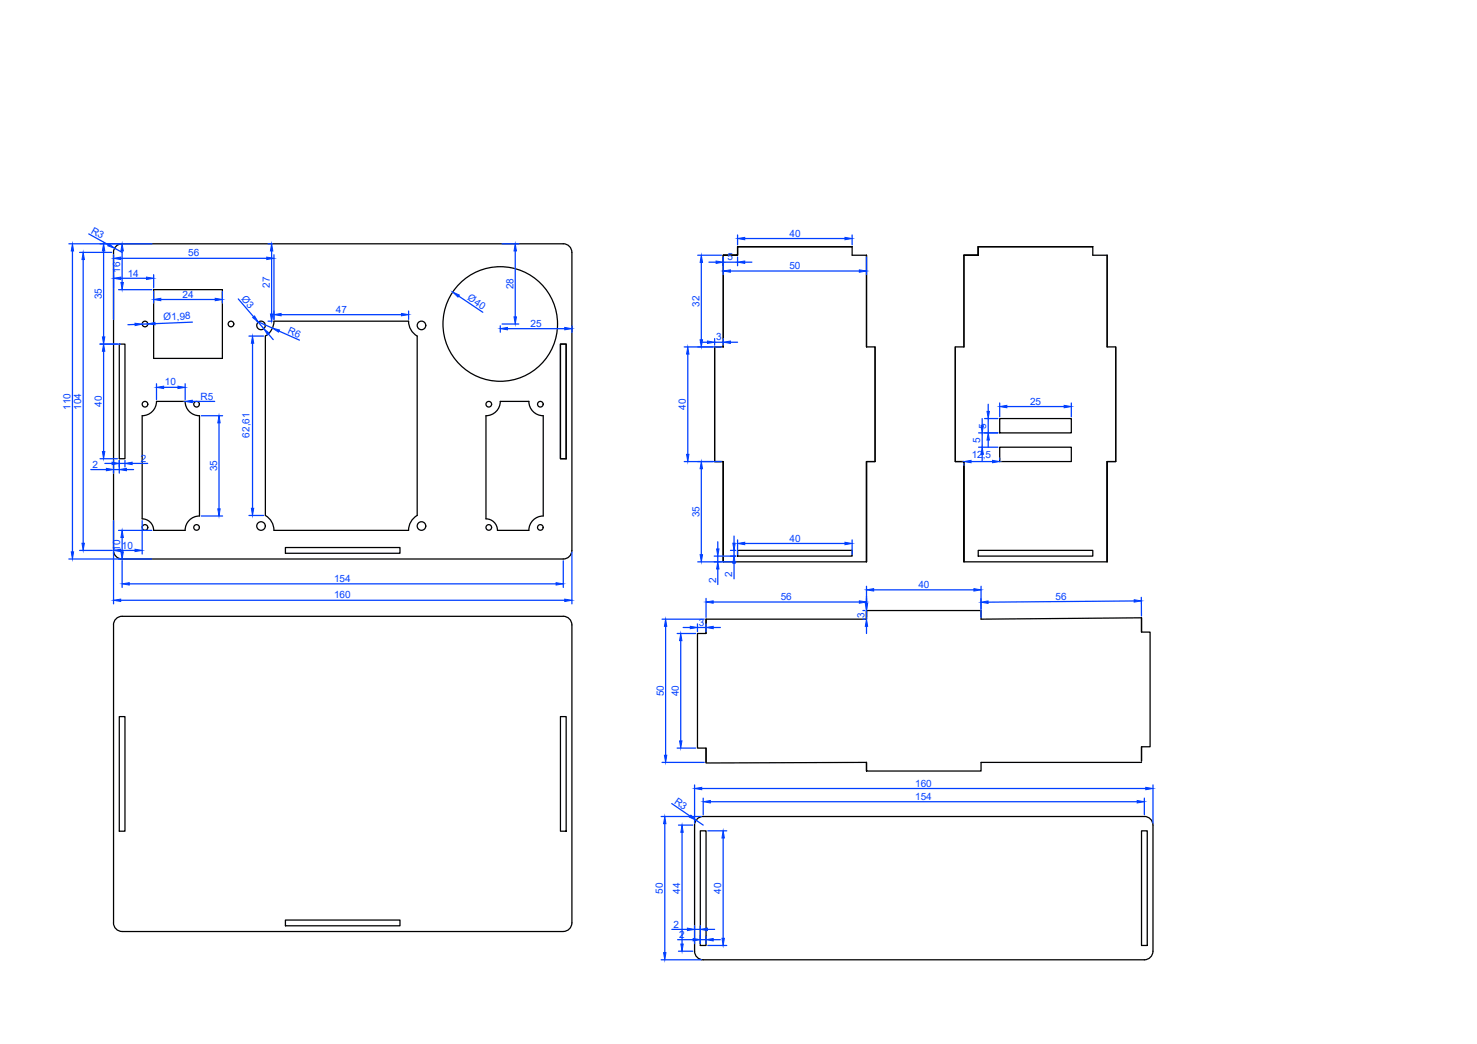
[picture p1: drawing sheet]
<svg xmlns="http://www.w3.org/2000/svg" width="297mm" height="210mm" viewBox="0 0 297 210" stroke-linecap="round" stroke-linejoin="round" font-family="sans-serif">
<!-- layer: 0 -->
<g fill="none" stroke="#000" stroke-width=".25">
<path d="M30.9 58.2h13.8v13.9h-13.8zM115 50.7a1.71 1.71 0 0 0-1.7-1.7h-88.7a1.71 1.71 0 0 0-1.8 1.7v60a1.73 1.73 0 0 0 1.8 1.7h88.7a1.73 1.73 0 0 0 1.7-1.7M115 50.7v60M145.5 51.3v18.5h-1.8v23h1.8M171.4 49.6h-23.1v1.7h-2.8h2.8v-1.7h23.1v1.7h2.9v18.5h1.7v23h-1.7M193.9 51.3v18.5h-1.8v23h1.8M219.8 49.6h-23.1v1.7h-2.8h2.8v-1.7h23.1v1.7h2.9v18.5h1.7v23h-1.7M24 69.2h1.1v23h-1.1zM55.1 64.6h27.1a3.4 3.4 0 0 0 1.7 3v36a3.4 3.4 0 0 0-1.7 3h-27.1a3.5 3.5 0 0 0-1.7-3v-36a3.5 3.5 0 0 0 1.7-3zM112.7 69.2h1.2v23h-1.2zM143.7 69.8v23h1.8v20.2v-20.2M176 69.8v23h-1.7v20.2v-20.2"/>
<path d="M192.1 69.8v23h1.8v20.2v-20.2M224.4 69.8v23h-1.7v20.2v-20.2M37.2 80.7a2.88 2.88 0 0 0 2.9 2.9v20.1a2.88 2.88 0 0 0-2.9 2.9M37.2 80.7h-5.7a2.88 2.88 0 0 1-2.9 2.9v20.7a2.31 2.31 0 0 1 2.3 2.3h6.3M106.4 80.7a2.88 2.88 0 0 0 2.8 2.9v20.1a2.88 2.88 0 0 0-2.8 2.9M106.4 80.7h-5.8a2.88 2.88 0 0 1-2.9 2.9v20.7a2.31 2.31 0 0 1 2.3 2.3h6.4M145.5 92.8v20.2h28.8v-20.2M193.9 92.8v20.2h28.8v-20.2M201 89.9h14.5v2.9h-14.5zM201 84.2h14.5v2.8h-14.5zM57.4 110.1h23v1.1h-23zM148.3 110.7h23.1v1.1h-23.1z"/>
<path d="M196.7 110.7h23.1v1.1h-23.1zM24.6 123.9a1.71 1.71 0 0 0-1.8 1.7v59.9a1.75 1.75 0 0 0 1.8 1.8h88.7a1.73 1.73 0 0 0 1.7-1.8M24.6 123.9h88.7M113.3 123.9a1.73 1.73 0 0 1 1.7 1.7M115 125.6v60M142 124.5v2.9h-1.7v23h1.7v2.9v-2.9M142 124.5v2.9M142 124.5h32.3M174.3 122.8v1.7v-1.7h23v1.7l32.3-.3M229.6 124.2v2.9h1.7v23h-1.7v2.9v-2.9M229.6 124.2v2.9M24 144.1h1.1v23h-1.1z"/>
<path d="M112.7 144.1h1.2v23h-1.2zM174.3 153.3l-32.3 .1M229.6 153.3h-32.3v1.7h-23v-1.7v1.7M140.2 164.7l.8-.5h.4h88.7a1.73 1.73 0 0 1 1.8 1.7v25.3a1.73 1.73 0 0 1-1.8 1.8h-88.7a1.73 1.73 0 0 1-1.7-1.8v-25.3v-.5zM140.8 167h1.2v23.1h-1.2zM229.6 167h1.1v23.1h-1.1zM57.4 185h23v1.1h-23z"/>
<circle cx="29.2" cy="65.1" r=".57"/>
<circle cx="46.5" cy="65.1" r=".57"/>
<circle cx="52.5" cy="65.4" r=".86"/>
<circle cx="84.8" cy="65.4" r=".86"/>
<circle cx="100.6" cy="65.1" r="11.5"/>
<circle cx="29.2" cy="81.3" r=".57"/>
<circle cx="39.5" cy="81.3" r=".57"/>
<circle cx="98.3" cy="81.3" r=".57"/>
<circle cx="108.7" cy="81.3" r=".57"/>
<circle cx="29.2" cy="106" r=".57"/>
<circle cx="39.5" cy="106" r=".57"/>
<circle cx="52.5" cy="105.8" r=".86"/>
<circle cx="84.8" cy="105.8" r=".86"/>
<circle cx="98.3" cy="106" r=".57"/>
<circle cx="108.7" cy="106" r=".57"/>
</g>
<!-- layer: size -->
<g fill="none" stroke="#003fff" stroke-width=".25">
<path d="M13.9 49h16.6M14.6 50.5v60.5M16 50.7h6.5M16.7 52.2v57M17.9 47l3.9 2.2M20.8 50.5v17.2M22.8 51.2v13M23 49.9l1.6 .8M23.8 58.2h6.7M24.3 56h5.2M24.3 51.9h29.4M24.6 50.5v6.3"/>
<path d="M30.9 55.2v2.7M30.9 58.6v2.3M44.7 58.6v2.3M53.9 49h.8M54.6 50.5v12.6M55.1 51.2v13M92.2 59.5l4.9 3.3M101 49h3.3M103.6 50.5v13.2M140.3 51.3h4.8M141 52.8v15.5M142.6 52.7h1.4"/>
<path d="M145.5 51.7v3.5M145.5 52.7h2.8M146.9 54.5h25.9M148.3 47.2v2M148.3 51.7v1.7M149.8 48h20.1M149.8 52.7h1.4M171.4 47.2v2M174.3 51.7v3.5M20.1 69.2h4.1M20.8 70.6v20.2M27.2 65.2l-1.5 .1"/>
<path d="M29.7 65.1l-1.1 .1M31.5 77.2v3.1M32.3 60.2h11M32.9 77.9h2.9M37.2 77.2v3.1M38.7 64.8l-7.5 .3M47.9 60.1l3.1 3.6M50.1 67.6h2.9M50.8 69v33.2M51.6 64.6l3.2 1.4M51.9 64.8l1.2 1.3M53.9 64.6h.8"/>
<path d="M54 67.2l.9 1.1M56.1 66.6l4.1 1.8M56.5 63.3h24.2M82.2 62.5v1.7M100.6 65.5v1.3M101 65.1h3.3M102.1 66.1h11.5M115 65.5v1.3M137.6 69.8h7.5M138.3 71.2v20.2M140.8 68.8h1.5M143.7 68.1v1.3"/>
<path d="M143.7 68.8h1.8M145.5 68.1v1.3M146.9 68.8h1.4M18.3 94.4h3.1M20.1 92.2h3.5M21.1 93.2h1.4M22.8 92.6v2.5M22.8 94.4h1.2M24 92.6v2.5M24 93.2h1.1M25.1 92.6v1.3M25.4 94.4h1.5"/>
<path d="M26.6 93.2h3.1M38.7 80.7h4.5M40.5 83.6h4.3M44 85v17.3M137.6 92.8h7.5M141 94.2v17.3M193.9 93.2v.3M195.3 92.8h4.3M196.8 87h3.9M196.8 89.9h3.9M197.5 84.2v1.4M197.5 87v2.9"/>
<path d="M197.5 91.4v1.4M198 84.2h2.7M198.7 81.3v1.4M198.7 84.2v2.8M198.7 88.5v1.4M201 81v2.8M201 92.1v.3M202.5 81.7h11.5M215.5 81v2.8M13.9 112.4h16.6M16 110.7h6.5M22.8 104.7v16.7"/>
<path d="M23.8 106.6h6.7M24.3 110.7h2.9M24.6 108.1v2.9M24.6 112.8v5.3M26 117.4h85.8M28.6 104.7v6.7M40.5 103.7h4.3M50.1 103.6h2.9M113.3 112.8v5.3M115 111v10.4M140.3 113h7.7M143.6 111.8h4.4"/>
<path d="M144.4 108.9v1.5M144.4 111.8v1.2M144.4 114.4v3.1M146.9 110.7h1.1M147.6 107.8v1.4M147.6 110.7v1.1M147.6 113.2v3.2M148.3 108.5v2.9M149.8 109.3h20.1M171.4 108.5v2.9M174.3 117.9v6.6M175.7 118.6h20.2"/>
<path d="M197.3 117.9v4.5M24.3 120.7h89.3M133.1 124.5h8.5M133.9 125.9v25.9M136.2 127.4h3.7M136.9 128.8v20.2M137.4 126.2h1.4M140.3 125.4v1.6M140.3 126.2h1.7M142 120.3v3.8M142 125.4v1.6M143.4 121h29.4"/>
<path d="M143.4 126.2h1.5M173.5 124.5h.4M173.5 122.8h.4M174.3 125.9v1.5M197.3 120.4v3.7M228.1 120.8l-29.4 .3M229.5 120.1l.1 3.8M133.1 153.3h8.5M136.2 150.4h3.7M139.7 157.8v7.7M141.1 158.5h89.3M231.9 157.8v7.7"/>
<path d="M133 164.2h8.1M133.7 165.6v25.9M135.1 161.6l3.7 2.5M136.4 165.9h2.9M137.2 167.3v22.5M140 164.9l1.4 1M141.4 160.5v3.3M142.4 167h3.8M142.9 161.2h85.8M145.4 168.5v20.2M230.1 160.5v3.3M133 193h8.1"/>
<path d="M135.1 186.9h3.1M136.3 188.9h3.1M136.4 191.2h2.9M139.7 186.1v3.6M139.7 186.9h1.1M140.8 186.1v3.6M140.8 188.9h1.2M142 188.2v1.5M142.3 186.9h1.4M142.4 190.1h3.8M143.4 188.9h1.5"/>
</g>
<g fill="#003fff" stroke="#003fff" stroke-width=".2">
<path d="M14.6 49l.2 1.5h-.5z"/>
<path d="M14.3 111h.5l-.2 1.4z"/>
<path d="M16.7 50.7l.3 1.5h-.5z"/>
<path d="M16.5 109.2h.5l-.3 1.5z"/>
<path d="M20.8 69.2l.3 1.4h-.5z"/>
<path d="M20.6 90.8h.5l-.3 1.4z"/>
<path d="M22.5 92.9l1.5 .3-1.5 .2z"/>
<path d="M25.1 93.2l1.5-.3v.5z"/>
<path d="M24 94.4l1.4-.2v.4z"/>
<path d="M21.4 94.2l1.4 .2-1.4 .2z"/>
<path d="M20.8 49l.3 1.5h-.5z"/>
<path d="M20.6 67.7h.5l-.3 1.5z"/>
<path d="M21.9 49l1.1 .9-1.3-.5z"/>
<path d="M24.6 117.4l1.4-.2v.4z"/>
<path d="M111.8 117.2l1.5 .2-1.5 .2z"/>
<path d="M22.8 120.7l1.5-.2v.4z"/>
<path d="M113.6 120.5l1.4 .2-1.4 .2z"/>
<path d="M43.3 60l1.4 .2-1.4 .3z"/>
<path d="M30.9 60.2l1.4-.2v.5z"/>
<path d="M27.2 65l1.4 .2-1.4 .3z"/>
<path d="M29.7 65.1l1.5-.3v.5z"/>
<path d="M91 58.7l1.4 .6-.3 .4z"/>
<path d="M29.5 55.7l1.4 .3-1.4 .2z"/>
<path d="M22.8 56l1.5-.3v.5z"/>
<path d="M24.3 56.8h.5l-.2 1.4z"/>
<path d="M24.6 49l.2 1.5h-.5z"/>
<path d="M35.8 77.6l1.4 .3-1.4 .2z"/>
<path d="M31.5 77.9l1.4-.3v.5z"/>
<path d="M43.8 102.3h.5l-.3 1.4z"/>
<path d="M44 83.6l.3 1.4h-.5z"/>
<path d="M37.2 80.7l1.5-.2v.4z"/>
<path d="M27.2 110.4l1.4 .3-1.4 .2z"/>
<path d="M22.8 110.7l1.5-.3v.5z"/>
<path d="M24.6 106.6l.2 1.5h-.5z"/>
<path d="M24.3 111h.5l-.2 1.4z"/>
<path d="M53.1 66.1l1.1 .9-.4 .3z"/>
<path d="M50.8 63.8l.4-.3 .7 1.3z"/>
<path d="M80.7 63l1.5 .3-1.5 .2z"/>
<path d="M55.1 63.3l1.4-.3v.5z"/>
<path d="M50.8 67.6l.2 1.4h-.4z"/>
<path d="M50.6 102.2h.4l-.2 1.4z"/>
<path d="M54.8 66l1.4 .3-.2 .5z"/>
<path d="M54.4 63.1h.5l-.3 1.5z"/>
<path d="M54.6 49l.3 1.5h-.5z"/>
<path d="M53.7 51.7l1.4 .2-1.4 .3z"/>
<path d="M22.8 51.9l1.5-.2v.5z"/>
<path d="M140.8 68.3h.5l-.3 1.5z"/>
<path d="M141 51.3l.3 1.5h-.5z"/>
<path d="M138.3 69.8l.3 1.4h-.5z"/>
<path d="M138.1 91.4h.5l-.3 1.4z"/>
<path d="M140.8 111.5h.5l-.3 1.5z"/>
<path d="M141 92.8l.3 1.4h-.5z"/>
<path d="M145.5 68.8l1.4-.2v.4z"/>
<path d="M142.3 68.6l1.4 .2-1.4 .2z"/>
<path d="M148.3 48l1.5-.3v.5z"/>
<path d="M169.9 47.7l1.5 .3-1.5 .2z"/>
<path d="M145.5 54.5l1.4-.2v.4z"/>
<path d="M172.8 54.3l1.5 .2-1.5 .2z"/>
<path d="M144 52.5l1.5 .2-1.5 .3z"/>
<path d="M148.3 52.7l1.5-.2v.5z"/>
<path d="M148.3 109.3l1.5-.3v.5z"/>
<path d="M169.9 109l1.5 .3-1.5 .2z"/>
<path d="M147.4 109.2h.5l-.3 1.5z"/>
<path d="M147.6 111.8l.3 1.4h-.5z"/>
<path d="M144.1 110.4h.5l-.2 1.4z"/>
<path d="M144.4 113l.2 1.4h-.5z"/>
<path d="M214 81.5l1.5 .2-1.5 .3z"/>
<path d="M201 81.7l1.5-.2v.5z"/>
<path d="M198.5 82.7h.5l-.3 1.5z"/>
<path d="M198.7 87l.3 1.5h-.5z"/>
<path d="M197.3 85.6h.5l-.3 1.4z"/>
<path d="M197.5 89.9l.3 1.5h-.5z"/>
<path d="M199.6 92.6l1.4 .2-1.4 .2z"/>
<path d="M193.9 92.8l1.4-.2v.4z"/>
<path d="M172.8 120.8l1.5 .2-1.5 .3z"/>
<path d="M142 121l1.4-.2v.5z"/>
<path d="M174.3 118.6l1.4-.3v.5z"/>
<path d="M195.9 118.3l1.4 .3-1.4 .2z"/>
<path d="M228.1 120.6l1.4 .2-1.4 .3z"/>
<path d="M197.3 121.1l1.4-.3v.5z"/>
<path d="M136.7 149h.4l-.2 1.4z"/>
<path d="M136.9 127.4l.2 1.4h-.4z"/>
<path d="M133.9 124.5l.2 1.4h-.5z"/>
<path d="M133.6 151.8h.5l-.2 1.5z"/>
<path d="M138.8 125.9l1.5 .3-1.5 .2z"/>
<path d="M142 126.2l1.4-.3v.5z"/>
<path d="M174 121.3h.5l-.2 1.5z"/>
<path d="M174.3 124.5l.2 1.4h-.5z"/>
<path d="M141.4 161.2l1.5-.3v.5z"/>
<path d="M228.7 160.9l1.4 .3-1.4 .2z"/>
<path d="M138.9 163.9l1.1 1-1.3-.6z"/>
<path d="M136.9 189.8h.5l-.2 1.4z"/>
<path d="M137.2 165.9l.2 1.4h-.5z"/>
<path d="M133.7 164.2l.2 1.4h-.4z"/>
<path d="M133.5 191.5h.4l-.2 1.5z"/>
<path d="M139.7 158.5l1.4-.2v.5z"/>
<path d="M230.4 158.3l1.5 .2-1.5 .3z"/>
<path d="M145.2 188.7h.5l-.3 1.4z"/>
<path d="M145.4 167l.3 1.5h-.5z"/>
<path d="M142 188.9l1.4-.2v.5z"/>
<path d="M139.4 188.7l1.4 .2-1.4 .3z"/>
<path d="M140.8 186.9l1.5-.3v.5z"/>
<path d="M138.2 186.6l1.5 .3-1.5 .2z"/>
<path d="M100.6 66.1l1.5-.3v.5z"/>
<path d="M113.6 65.8l1.4 .3-1.4 .2z"/>
<path d="M103.4 63.7h.5l-.3 1.4z"/>
<path d="M103.6 49l.3 1.5h-.5z"/>
</g>
<g font-size="2" fill="#003fff">
<text x="18.2" y="46.8" transform="rotate(29 18.2 46.8)">R3</text>
<text x="158.8" y="47.6">40</text>
<text x="37.9" y="51.6">56</text>
<text x="146.3" y="52.3">5</text>
<text x="24.2" y="54.8" transform="rotate(-90 24.2 54.8)">16</text>
<text x="25.7" y="55.6">14</text>
<text x="36.7" y="59.9">24</text>
<text x="54.3" y="57.9" transform="rotate(-90 54.3 57.9)">27</text>
<text x="103.2" y="58.2" transform="rotate(-90 103.2 58.2)">28</text>
<text x="158.7" y="54.1">50</text>
<text x="20.5" y="60.2" transform="rotate(-90 20.5 60.2)">35</text>
<text x="32.9" y="64.4" transform="rotate(-2 32.9 64.4)">Ø1,98</text>
<text x="48.4" y="60.1" transform="rotate(49 48.4 60.1)">Ø3</text>
<text x="67.5" y="62.9">47</text>
<text x="93.9" y="60.2" transform="rotate(34 93.9 60.2)">Ø40</text>
<text x="106.7" y="65.7">25</text>
<text x="140.7" y="61.6" transform="rotate(-90 140.7 61.6)">32</text>
<text x="57.8" y="66.9" transform="rotate(24 57.8 66.9)">R6</text>
<text x="144" y="68.4">3</text>
<text x="33.2" y="77.5">10</text>
<text x="14.2" y="82.4" transform="rotate(-90 14.2 82.4)">110</text>
<text x="16.3" y="82.4" transform="rotate(-90 16.3 82.4)">104</text>
<text x="20.5" y="81.8" transform="rotate(-90 20.5 81.8)">40</text>
<text x="40.3" y="80.3">R5</text>
<text x="137.9" y="82.4" transform="rotate(-90 137.9 82.4)">40</text>
<text x="207.1" y="81.4">25</text>
<text x="50.2" y="88" transform="rotate(-90 50.2 88)">62,61</text>
<text x="197.1" y="89" transform="rotate(-90 197.1 89)">5</text>
<text x="198.3" y="86.2" transform="rotate(-90 198.3 86.2)">5</text>
<text x="18.6" y="94.1">2</text>
<text x="28.3" y="92.8">2</text>
<text x="43.7" y="94.8" transform="rotate(-90 43.7 94.8)">35</text>
<text x="195.4" y="92.2">12,5</text>
<text x="140.7" y="104" transform="rotate(-90 140.7 104)">35</text>
<text x="24.2" y="110.7" transform="rotate(-90 24.2 110.7)">10</text>
<text x="24.5" y="110.3">10</text>
<text x="158.8" y="108.9">40</text>
<text x="67.2" y="117">154</text>
<text x="144" y="117.2" transform="rotate(-90 144 117.2)">2</text>
<text x="147.3" y="116.1" transform="rotate(-90 147.3 116.1)">2</text>
<text x="184.7" y="118.2">40</text>
<text x="67.2" y="120.3">160</text>
<text x="140.6" y="125.8">3</text>
<text x="157" y="120.7">56</text>
<text x="173.9" y="124.2" transform="rotate(-90 173.9 124.2)">3</text>
<text x="212.3" y="120.6" transform="rotate(-1 212.3 120.6)">56</text>
<text x="133.5" y="140" transform="rotate(-90 133.5 140)">50</text>
<text x="136.5" y="140" transform="rotate(-90 136.5 140)">40</text>
<text x="135.5" y="161.4" transform="rotate(34 135.5 161.4)">R3</text>
<text x="184" y="160.8">154</text>
<text x="184" y="158.2">160</text>
<text x="133.3" y="179.7" transform="rotate(-90 133.3 179.7)">50</text>
<text x="136.8" y="179.6" transform="rotate(-90 136.8 179.6)">44</text>
<text x="145.1" y="179.6" transform="rotate(-90 145.1 179.6)">40</text>
<text x="135.4" y="186.5">2</text>
<text x="136.6" y="188.6">2</text>
</g>
</svg>
